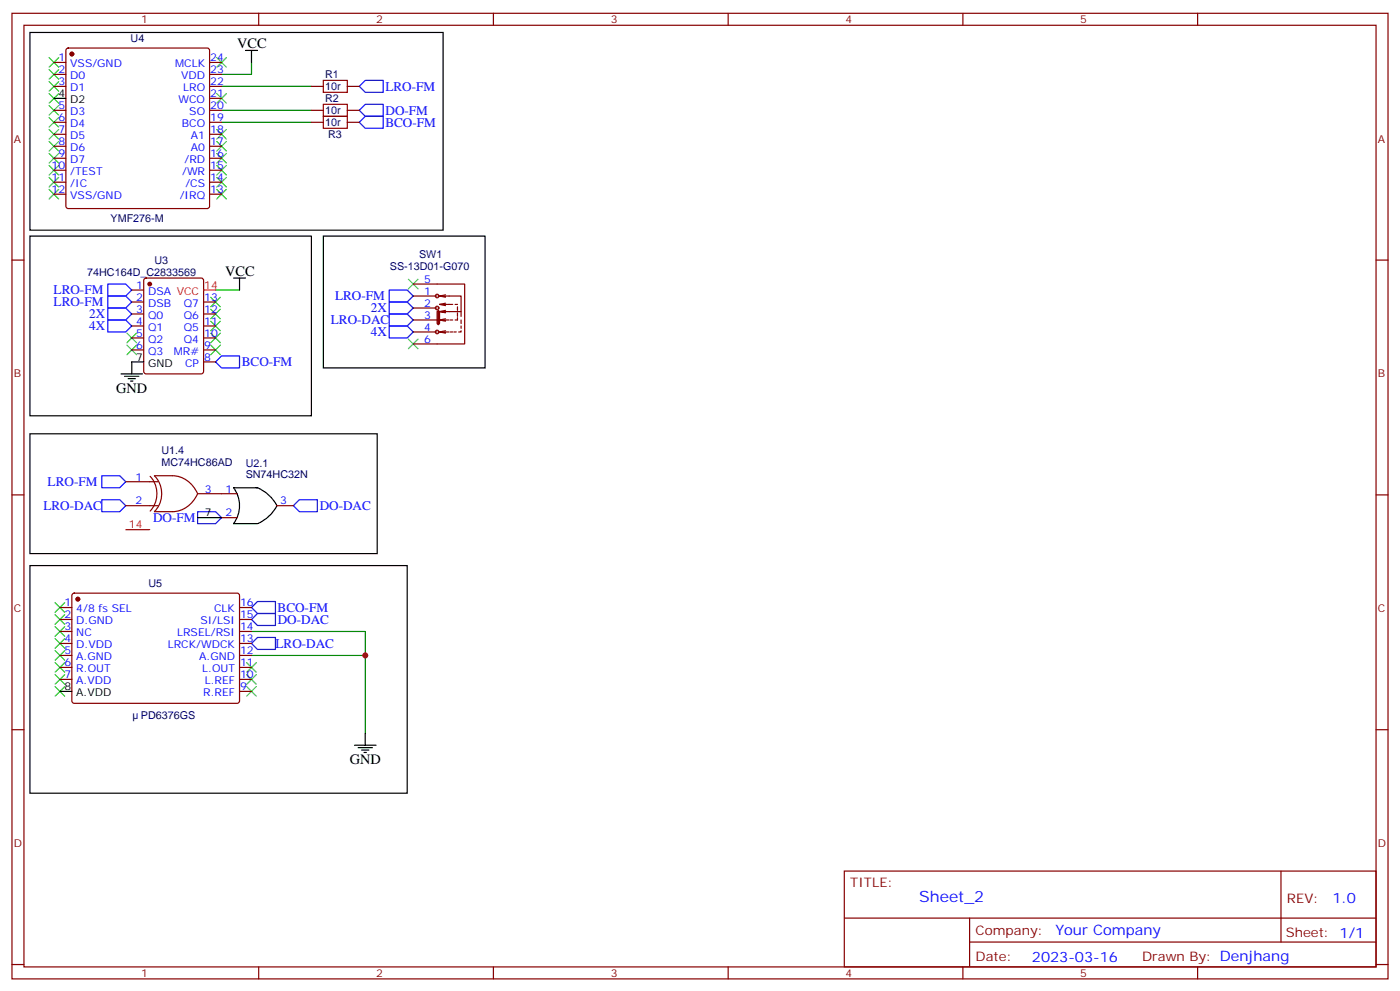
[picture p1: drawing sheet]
<svg xmlns="http://www.w3.org/2000/svg" width="412mm" height="292mm" viewBox="0 0 412 292" stroke-linecap="round" stroke-linejoin="round" font-family="sans-serif">
<g fill="none" stroke="#870000" stroke-width=".35">
<path d="M3.5 3.9h405.4v284.4h-405.4zM7.1 7.4h398.2v277.3h-398.2zM15.9 18.4h3.5M19.6 14.4l.5-.3h40.9l.5 .3 .2 .5v45.8l-.2 .5-.5 .2h-40.9l-.5-.2-.2-.5v-45.8zM61.7 18.4h3.6M76.2 3.9v3.5M145.3 3.9v3.5M214.5 3.9v3.5M283.6 3.9v3.5M352.8 3.9v3.5M15.9 36h3.5M15.9 32.5h3.5"/>
<path d="M15.9 25.4h3.5M15.9 21.9h3.5M15.9 39.5h3.5M61.7 36h3.6M61.7 32.5h3.6M61.7 25.4h3.6M61.7 21.9h3.6M61.7 39.5h3.6M61.7 29h3.6M91.7 36h3.5M91.7 32.5h3.5M91.7 25.4h3.5"/>
<path d="M102.3 36h3.5M102.3 32.5h3.5M102.3 25.4h3.5M15.9 43.1h3.5M15.9 46.6h3.5M15.9 50.1h3.5M15.9 53.7h3.5M15.9 57.2h3.5M61.7 43.1h3.6M61.7 46.6h3.6M61.7 50.1h3.6M61.7 53.7h3.6"/>
<path d="M61.7 57.2h3.6M3.5 76.6h3.6M405.3 76.6h3.6M38.8 85.4h3.5M38.8 88.9h3.5M38.8 92.5h3.5M38.8 96h3.5M38.8 99.5h3.5M42.6 82.1l.4-.2h16.3l.6 .4 .1 27.1-.5 .6-16.5 .1-.6-.5-.1-27zM60 88.9h3.5M60 92.5h3.5M60 96h3.5"/>
<path d="M60 99.5h3.5M121.7 83.6h15.2v17.7h-15.2M121.7 94.2h7.1M121.7 97.8h7.1M121.7 87.2h7.1M121.7 90.7h7.1M131.2 87.5l-1.7-.3h6.3v4.6h-6.3l1.7 .3M131.2 86.8l-1.7 .4M131.2 89.3l-1.7 .3M131.2 91.4l-1.7 .4M131.2 93.9l-1.7 .3M131.2 97.4l-1.7 .4"/>
<path d="M132.3 94.2h-2.8l1.7 .4M132.3 97.8h-2.8l1.7 .3M132.6 94.2h.7M132.6 97.8h.7M133.3 89.6h-3.8l1.7 .4M133.7 97.8h.7M134.1 89.6h.7M134.8 90.3v1.1M134.8 92.1v1.1M134.8 93.5v.7h-.7M135.8 97.4v.4h-.7M135.8 91.8v1.4"/>
<path d="M135.8 94.2v1.1M135.8 96v.7M38.8 103h3.5M60 103h3.5M60 106.6h3.5M3.5 145.7h3.6M37 148.9h9.6M37 141.9h9.6M44.2 140.3a7.5 7.5 0 0 1 0 10.2M45.5 140.1a7.5 7.5 0 0 1 0 10.5M45.5 140.1h5.3a8.4 8.4 0 0 1 7.4 5.3M58.2 145.4h11.6"/>
<path d="M58.2 145.4a8.4 8.4 0 0 1-7.4 5.3h-5.3M65.3 152.4h4.5M81.5 148.9h4.9M405.3 145.7h3.6M17.6 178.9h3.6M21.4 174.9l.5-.2h48.2l.5 .7-.1 31.3-.7 .4-48.2-.1-.4-.6v-31zM70.6 178.9h3.5M17.6 182.4h3.6M17.6 185.9h3.6M17.6 189.5h3.6M17.6 193h3.6M17.6 196.5h3.6"/>
<path d="M70.6 182.4h3.5M70.6 185.9h3.5M70.6 189.5h3.5M70.6 193h3.5M70.6 196.5h3.5M3.5 214.9h3.6M17.6 200.1h3.6M70.6 200.1h3.5M70.6 203.6h3.5M405.3 214.9h3.6M248.7 256.5h156.6v28.2h-156.6zM377.3 256.5v20.9"/>
<path d="M248.7 270.4h156.5M285.6 277.4h119.6M285.6 270.4v14.1M3.5 284h3.6M76.2 284.7v3.6M145.3 284.7v3.6M214.5 284.7v3.6M283.6 284.7v3.6M352.8 284.7v3.6M405.3 284h3.6"/>
<circle cx="128.8" cy="87.2" r=".53"/>
<circle cx="128.8" cy="90.7" r=".53"/>
<circle cx="128.8" cy="97.8" r=".53"/>
</g>
<path d="M74.1 18.4v3.5h-8.8M65.3 36h26.4M65.3 32.5h26.4M65.3 25.4h26.4M63.5 85.4h7.1M74.1 185.9h33.5v30M74.1 193h33.5" fill="none" stroke="#008700" stroke-width=".35"/>
<g fill="none" stroke="#000" stroke-width=".35">
<path d="M8.8 9.6h121.7v58.2h-121.7zM72.3 14.9h3.5M74.1 14.9v3.5M15.9 29h3.5M8.8 69.5h82.9v52.9h-82.9zM95.2 69.5h47.7v38.8h-47.7zM68.8 81.9h3.5M70.6 81.9v3.5M35.6 110.1h6.4M36.7 110.8h4.2M37.7 111.5h2.2M38.5 112.2h.7"/>
<path d="M42.3 106.6h-3.5v3.5M8.8 127.7h102.3v35.3h-102.3zM58.2 152.4h7.1M75.5 143.6h.3h-7a8.8 8.8 0 0 1 0 10.6h7M75.8 143.6a11.9 11.9 0 0 1 5.8 5.3M81.5 149a11.8 11.8 0 0 1-5.5 5.1M8.8 166.5h111.1v67.1h-111.1zM17.6 203.6h3.6M104.4 219.5h6.4M107.6 215.9v3.6M105.5 220.2h4.2M106.5 220.9h2.2"/>
<path d="M107.2 221.6h.7"/>
</g>
<g fill="none" stroke="#3c3" stroke-width=".35">
<path d="M14.5 17l2.8 2.8M17.3 17l-2.8 2.8M63.9 17l2.8 2.8M66.7 17l-2.8 2.8M14.5 38.1l2.8 2.9M14.5 34.6l2.8 2.8M14.5 31.1l2.8 2.8M14.5 27.6l2.8 2.8M14.5 24l2.8 2.8M14.5 20.5l2.8 2.8M17.3 38.1l-2.8 2.9M17.3 34.6l-2.8 2.8"/>
<path d="M17.3 31.1l-2.8 2.8M17.3 27.6l-2.8 2.8M17.3 24l-2.8 2.8M17.3 20.5l-2.8 2.8M63.9 38.1l2.8 2.9M63.9 27.6l2.8 2.8M66.7 38.1l-2.8 2.9M66.7 27.6l-2.8 2.8M14.5 55.8l2.8 2.8M14.5 45.2l2.8 2.8M14.5 48.7l2.8 2.8M14.5 52.2l2.8 2.9"/>
<path d="M14.5 41.7l2.8 2.8M17.3 55.8l-2.8 2.8M17.3 45.2l-2.8 2.8M17.3 48.7l-2.8 2.8M17.3 52.2l-2.8 2.9M17.3 41.7l-2.8 2.8M63.9 52.2l2.8 2.9M63.9 55.8l2.8 2.8M63.9 45.2l2.8 2.8M63.9 48.7l2.8 2.8M63.9 41.7l2.8 2.8M66.7 52.2l-2.8 2.9"/>
<path d="M66.7 55.8l-2.8 2.8M66.7 45.2l-2.8 2.8M66.7 48.7l-2.8 2.8M66.7 41.7l-2.8 2.8M37.4 98.1l2.8 2.8M40.2 98.1l-2.8 2.8M62.1 87.5l2.8 2.8M62.1 94.6l2.8 2.8M62.1 91.1l2.8 2.8M62.1 98.1l2.8 2.8M64.9 87.5l-2.8 2.8M64.9 94.6l-2.8 2.8"/>
<path d="M64.9 91.1l-2.8 2.8M64.9 98.1l-2.8 2.8M120.3 99.9l2.8 2.8M120.3 82.2l2.8 2.9M123.1 99.9l-2.8 2.8M123.1 82.2l-2.8 2.9M37.4 101.6l2.8 2.9M40.2 101.6l-2.8 2.9M62.1 101.6l2.8 2.9M64.9 101.6l-2.8 2.9M16.2 177.5l2.8 2.8M19 177.5l-2.8 2.8"/>
<path d="M16.2 198.6l2.8 2.9M16.2 195.1l2.8 2.8M16.2 191.6l2.8 2.8M16.2 188.1l2.8 2.8M16.2 184.5l2.8 2.9M16.2 181l2.8 2.8M19 198.6l-2.8 2.9M19 195.1l-2.8 2.8M19 191.6l-2.8 2.8M19 188.1l-2.8 2.8M19 184.5l-2.8 2.9M19 181l-2.8 2.8"/>
<path d="M72.7 195.1l2.8 2.8M72.7 198.6l2.8 2.9M75.5 195.1l-2.8 2.8M75.5 198.6l-2.8 2.9M16.2 202.2l2.8 2.8M19 202.2l-2.8 2.8M72.7 202.2l2.8 2.8M75.5 202.2l-2.8 2.8"/>
</g>
<g fill="none" stroke="#00f" stroke-width=".35">
<path d="M105.8 36l1.8-1.7h5.3v3.5h-5.3zM105.8 32.5l1.8-1.8h5.3v3.6h-5.3zM105.8 25.4l1.8-1.7h5.3v3.5h-5.3zM31.7 94.2h5.3l1.8 1.8-1.8 1.8h-5.3zM31.7 90.7h5.3l1.8 1.8-1.8 1.7h-5.3zM31.7 87.2h5.3l1.8 1.7-1.8 1.8h-5.3zM31.7 83.6h5.3l1.8 1.8-1.8 1.8h-5.3zM114.7 92.5h5.2l1.8 1.7-1.8 1.8h-5.2zM114.7 85.4h5.2l1.8 1.8-1.8 1.7h-5.2zM114.7 96h5.2l1.8 1.8-1.8 1.7h-5.2zM114.7 88.9h5.2l1.8 1.8-1.8 1.8h-5.2zM63.5 106.6l1.8-1.8h5.3v3.5h-5.3z"/>
<path d="M30 140.1h5.3l1.7 1.8-1.7 1.7h-5.3zM30 147.1h5.3l1.7 1.8-1.7 1.8h-5.3zM58.2 150.7h5.3l1.8 1.7-1.8 1.8h-5.3zM86.4 148.9l1.8-1.8h5.3v3.6h-5.3zM74.1 178.9l1.7-1.8h5.3v3.6h-5.3zM74.1 189.5l1.7-1.8h5.3v3.5h-5.3zM74.1 182.4l1.7-1.7h5.3v3.5h-5.3z"/>
</g>
<g fill="#870000" stroke="#870000" stroke-width=".35">
<path d="M129.1 91.4l.4 .4v3.5l-.4 .3-.3-.3v-3.5z"/>
<circle cx="22.9" cy="176.4" r=".53"/>
<circle cx="21.2" cy="15.9" r=".53"/>
<circle cx="44.1" cy="83.6" r=".53"/>
</g>
<path d="M95.2 34.3h7.1v3.5h-7.1zM95.2 30.7h7.1v3.6h-7.1zM95.2 23.7h7.1v3.5h-7.1z" fill="none" stroke="#a10000" stroke-width=".35"/>
<path d="M60 85.4h3.5M37 156h7.1" fill="none" stroke="#f00" stroke-width=".35"/>
<circle cx="107.6" cy="193" r=".88" fill="#c00"/>
<text font-size="4.6" fill="#00f" x="270.8" y="265.5">Sheet_2</text>
<g font-size="4.2">
<text x="69.8" y="14.1">VCC</text>
<text x="66.3" y="81.2">VCC</text>
<text x="34.2" y="115.7">GND</text>
<text x="103" y="225.1">GND</text>
</g>
<g font-size="4.2" fill="#00f">
<text x="392.5" y="265.8">1.0</text>
<text x="310.9" y="275.3">Your Company</text>
<text x="304" y="283.1">2023-03-16</text>
</g>
<g font-size="3.9" fill="#00f">
<text x="113.6" y="26.7">LRO-FM</text>
<text x="113.6" y="33.8">DO-FM</text>
<text x="113.5" y="37.4">BCO-FM</text>
<text x="15.8" y="86.7">LRO-FM</text>
<text x="98.7" y="88.4">LRO-FM</text>
<text x="15.8" y="90.2">LRO-FM</text>
<text x="26.3" y="93.7">2X</text>
<text x="97.5" y="95.5">LRO-DAC</text>
<text x="109.2" y="92">2X</text>
<text x="26.3" y="97.2">4X</text>
<text x="109.2" y="99">4X</text>
<text x="71.2" y="107.8">BCO-FM</text>
<text x="14" y="143.1">LRO-FM</text>
<text x="12.8" y="150.2">LRO-DAC</text>
<text x="45.1" y="153.7">DO-FM</text>
<text x="94.2" y="150.2">DO-DAC</text>
<text x="81.8" y="180.2">BCO-FM</text>
<text x="81.8" y="183.7">DO-DAC</text>
<text x="81.2" y="190.7">LRO-DAC</text>
</g>
<g font-size="3.9" fill="#800">
<text x="250.5" y="261.1">TITLE:</text>
<text x="379.1" y="265.8">REV:</text>
<text x="287.4" y="275.3">Company:</text>
<text x="378.7" y="275.9">Sheet: 1/1</text>
<text x="287.4" y="283">Date:</text>
<text x="336.4" y="283.1">Drawn By: Denjhang</text>
</g>
<g font-size="3.2" fill="#800">
<text x="41.6" y="6.9">1</text>
<text x="110.8" y="6.9">2</text>
<text x="179.9" y="6.9">3</text>
<text x="249.1" y="6.9">4</text>
<text x="318.2" y="6.9">5</text>
<text x="4.1" y="42">A</text>
<text x="405.9" y="42">A</text>
<text x="4.1" y="111.2">B</text>
<text x="405.9" y="111.2">B</text>
<text x="4.1" y="180.3">C</text>
<text x="405.9" y="180.3">C</text>
<text x="4.1" y="249.4">D</text>
<text x="405.9" y="249.4">D</text>
<text x="41.6" y="287.7">1</text>
<text x="110.8" y="287.7">2</text>
<text x="179.9" y="287.7">3</text>
<text x="249.1" y="287.7">4</text>
<text x="318.2" y="287.7">5</text>
</g>
<g font-size="3.2" fill="#000080">
<text x="38.5" y="12.5">U4</text>
<text x="95.8" y="23">R1</text>
<text x="95.7" y="26.6">10r</text>
<text x="95.7" y="33.6">10r</text>
<text x="95.8" y="30.1">R2</text>
<text x="95.7" y="37.1">10r</text>
<text x="96.7" y="40.7">R3</text>
<text x="32.6" y="65.4">YMF276-M</text>
<text x="45.5" y="77.7">U3</text>
<text x="123.4" y="76">SW1</text>
<text x="25.7" y="81.3">74HC164D_C2833569</text>
<text x="114.8" y="79.5">SS-13D01-G070</text>
<text x="47.6" y="137.1">MC74HC86AD</text>
<text x="47.6" y="133.8">U1.4</text>
<text x="72.4" y="137.5">U2.1</text>
<text x="72.4" y="140.7">SN74HC32N</text>
<text x="43.8" y="173">U5</text>
<text x="41.5" y="211.8">PD6376GS</text>
</g>
<g font-size="3.2" fill="#00f">
<text x="17.2" y="18">1</text>
<text x="17.2" y="21.6">2</text>
<text x="20.7" y="19.8">VSS/GND</text>
<text x="20.7" y="23.3">D0</text>
<text x="51.6" y="19.8">MCLK</text>
<text x="53.4" y="23.3">VDD</text>
<text x="61.9" y="21.6">23</text>
<text x="61.9" y="18">24</text>
<text x="17.2" y="25.1">3</text>
<text x="20.7" y="26.8">D1</text>
<text x="54" y="26.8">LRO</text>
<text x="61.9" y="28.6">21</text>
<text x="61.9" y="25.1">22</text>
<text x="17.2" y="32.1">5</text>
<text x="17.2" y="35.7">6</text>
<text x="20.7" y="33.9">D3</text>
<text x="52.6" y="30.4">WCO</text>
<text x="55.8" y="33.9">SO</text>
<text x="61.9" y="35.7">19</text>
<text x="61.9" y="32.1">20</text>
<text x="17.2" y="39.2">7</text>
<text x="20.7" y="37.4">D4</text>
<text x="20.7" y="41">D5</text>
<text x="53.5" y="37.4">BCO</text>
<text x="56.2" y="41">A1</text>
<text x="61.9" y="39.2">18</text>
<text x="17.2" y="42.7">8</text>
<text x="17.2" y="46.2">9</text>
<text x="20.7" y="44.5">D6</text>
<text x="56.2" y="44.5">A0</text>
<text x="61.9" y="46.2">16</text>
<text x="61.9" y="42.7">17</text>
<text x="15.2" y="49.8">10</text>
<text x="15.2" y="53.3">11</text>
<text x="20.7" y="48">D7</text>
<text x="20.7" y="51.5">/TEST</text>
<text x="53.6" y="51.5">/WR</text>
<text x="54.3" y="48">/RD</text>
<text x="61.9" y="53.3">14</text>
<text x="61.9" y="49.8">15</text>
<text x="15.2" y="56.8">12</text>
<text x="20.7" y="55.1">/IC</text>
<text x="20.7" y="58.6">VSS/GND</text>
<text x="53" y="58.6">/IRQ</text>
<text x="54.6" y="55.1">/CS</text>
<text x="61.9" y="56.8">13</text>
<text x="125" y="83.3">5</text>
<text x="40.1" y="85.1">1</text>
<text x="40.1" y="88.6">2</text>
<text x="43.6" y="86.8">DSA VCC</text>
<text x="60.1" y="88.6">13</text>
<text x="125" y="86.8">1</text>
<text x="40.1" y="92.1">3</text>
<text x="40.1" y="95.6">4</text>
<text x="43.6" y="90.3">DSB</text>
<text x="43.6" y="93.9">Q0</text>
<text x="54.2" y="93.9">Q6</text>
<text x="54.2" y="90.3">Q7</text>
<text x="60.1" y="95.6">11</text>
<text x="60.1" y="92.1">12</text>
<text x="125" y="90.3">2</text>
<text x="125" y="93.9">3</text>
<text x="40.1" y="99.2">5</text>
<text x="43.6" y="97.4">Q1</text>
<text x="43.6" y="100.9">Q2</text>
<text x="54.2" y="100.9">Q4</text>
<text x="54.2" y="97.4">Q5</text>
<text x="60.1" y="99.2">10</text>
<text x="125" y="97.4">4</text>
<text x="125" y="100.9">6</text>
<text x="40.1" y="102.7">6</text>
<text x="43.6" y="104.5">Q3</text>
<text x="51.2" y="104.5">MR#</text>
<text x="54.5" y="108">CP</text>
<text x="60.1" y="106.2">8</text>
<text x="60.1" y="102.7">9</text>
<text x="40" y="141.5">1</text>
<text x="40" y="148.6">2</text>
<text x="60.3" y="145">3</text>
<text x="66.4" y="145">1</text>
<text x="82.5" y="148.6">3</text>
<text x="66.4" y="152.1">2</text>
<text x="19" y="178.5">1</text>
<text x="70.7" y="178.5">16</text>
<text x="19" y="182.1">2</text>
<text x="19" y="185.6">3</text>
<text x="22.5" y="180.3">4/8 fs SEL</text>
<text x="22.5" y="183.8">D.GND</text>
<text x="59" y="183.8">SI/LSI</text>
<text x="63.1" y="180.3">CLK</text>
<text x="70.7" y="185.6">14</text>
<text x="70.7" y="182.1">15</text>
<text x="19" y="189.1">4</text>
<text x="22.5" y="187.4">NC</text>
<text x="22.5" y="190.9">D.VDD</text>
<text x="49.4" y="190.9">LRCK/WDCK</text>
<text x="52.2" y="187.4">LRSEL/RSI</text>
<text x="70.7" y="189.1">13</text>
<text x="19" y="192.7">5</text>
<text x="19" y="196.2">6</text>
<text x="22.5" y="194.4">A.GND</text>
<text x="22.5" y="197.9">R.OUT</text>
<text x="58.6" y="194.4">A.GND</text>
<text x="59.6" y="197.9">L.OUT</text>
<text x="70.7" y="196.2">11</text>
<text x="70.7" y="192.7">12</text>
<text x="19" y="199.7">7</text>
<text x="22.5" y="201.5">A.VDD</text>
<text x="60.3" y="201.5">L.REF</text>
<text x="70.7" y="203.2">9</text>
<text x="70.7" y="199.7">10</text>
<text x="59.9" y="205">R.REF</text>
</g>
<g font-size="3.2">
<text x="17.2" y="28.6">4</text>
<text x="20.7" y="30.4">D2</text>
<text x="40.1" y="106.2">7</text>
<text x="43.6" y="108">GND</text>
<text x="60.3" y="152.1">7</text>
<text x="19" y="203.2">8</text>
<text x="22.5" y="205">A.VDD</text>
</g>
<g font-size="3.2" fill="#f00">
<text x="60.1" y="85.1">14</text>
<text x="37.9" y="155.6">14</text>
</g>
</svg>
